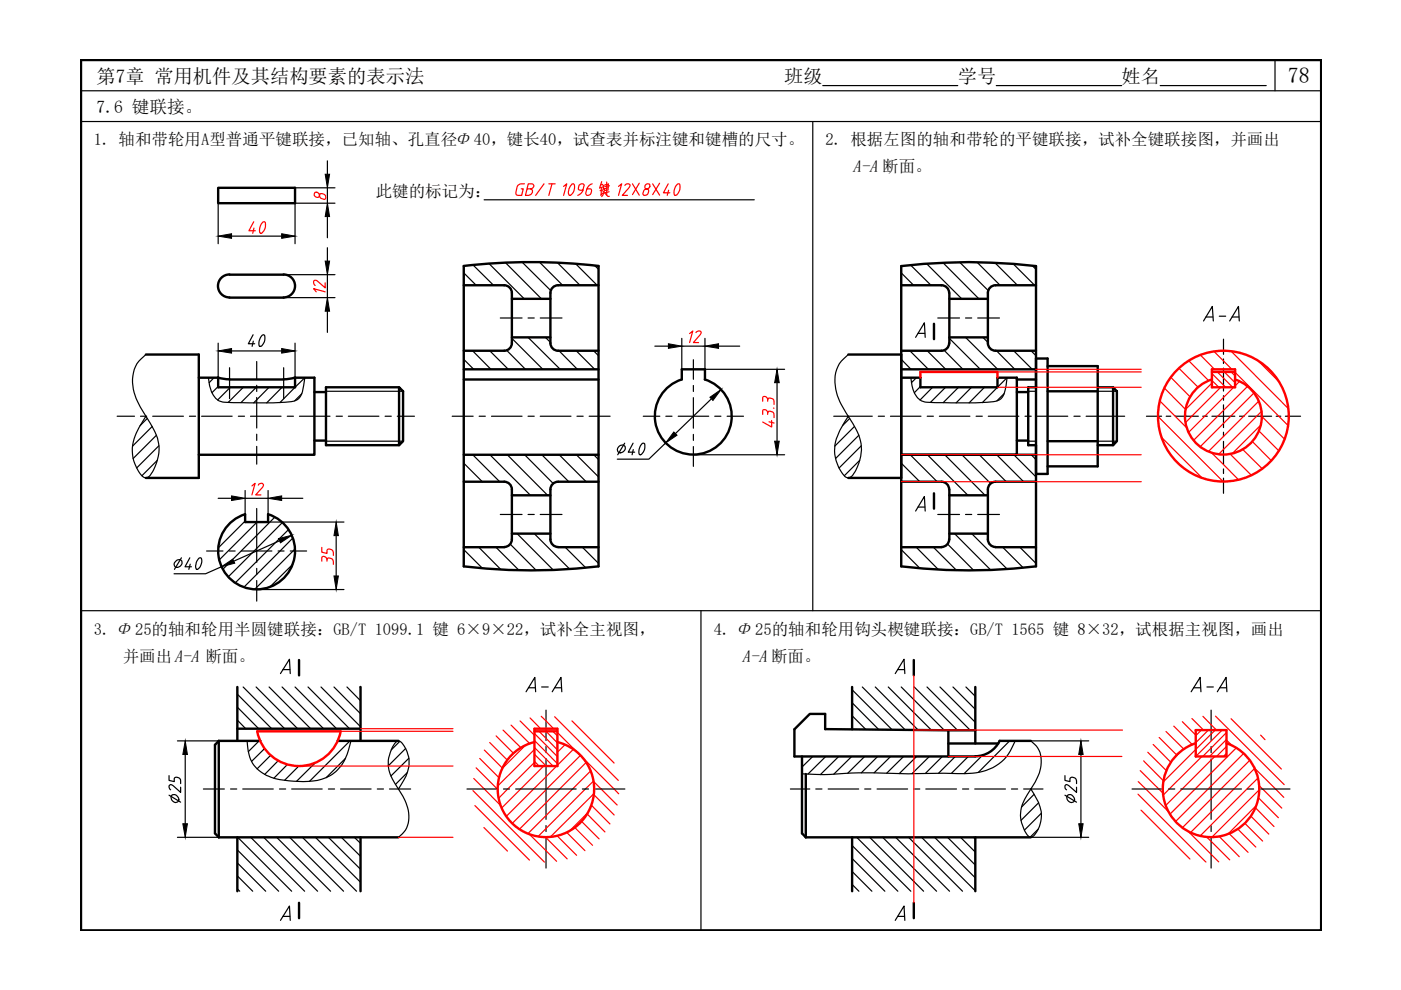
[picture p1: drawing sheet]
<svg xmlns="http://www.w3.org/2000/svg" width="297mm" height="210mm" viewBox="0 0 297 210" stroke-linecap="round" stroke-linejoin="round" font-family="sans-serif">
<!-- layer: 0 -->
<path d="M17.2 12.7h262.9v184.6h-262.9z" fill="none" stroke="#000" stroke-width=".51"/>
<path d="M17.2 19.2h262.9M174.4 18.1h28.7M211.2 18.1h26.6M246 18.1h22.5M270.3 12.7v6.5M17.2 25.8h262.9M172.3 25.8v103.7M17.2 129.5h262.9M148.6 129.5v67.8" fill="none" stroke="#000" stroke-width=".25"/>
<g fill="none" stroke="#000" stroke-width=".51">
<path d="M46.3 39.8h16.3v3.3h-16.3zM48.6 58.2a2.43 2.43 0 0 0-2.4 2.4 2.43 2.43 0 0 0 2.4 2.5M48.7 58.2h11.4M60.1 58.2a2.43 2.43 0 0 1 2.5 2.4 2.43 2.43 0 0 1-2.5 2.5M98.3 56.4a125.5 125.5 0 0 1 28.6 0v63.7a121 121 0 0 1-28.6 0zM191.1 56.4a121 121 0 0 1 28.6 0v25.7h-1.7v12.3h1.7v25.7a121 121 0 0 1-28.6 0zM30.9 75.2h11.2v26.1h-11.2M48.7 63.1h11.4M98.3 60.5h8.6a1.63 1.63 0 0 1 1.6 1.6v10.7M98.3 78.3h28.6M108.5 71.5h8.2M108.5 63.4h8.2"/>
<path d="M108.5 72.7a1.63 1.63 0 0 1-1.6 1.7h-8.6M116.7 72.7a1.63 1.63 0 0 0 1.6 1.7M118.3 60.5a1.63 1.63 0 0 0-1.6 1.6v10.7M118.3 60.5h8.6M118.3 74.4h8.6M179.9 75.2h11.2M191.1 60.5h8.5a1.63 1.63 0 0 1 1.6 1.6l.1 10.7M191.1 78.3h28.6M198 68.7v3.2M201.2 72.7a1.63 1.63 0 0 1-1.6 1.7h-8.5M201.3 71.5h8.2M201.3 63.4h8.2"/>
<path d="M209.5 72.7a1.63 1.63 0 0 0 1.6 1.7M211.1 60.5a1.63 1.63 0 0 0-1.6 1.6v10.7M211.1 60.5h8.6M211.1 74.4h8.6M219.7 76h2.4v24.5h-2.4zM222.1 77.6h10.6v21.3h-10.6M42.1 80.1h4.2v2h16.3v-2h4.1v16.3h-24.6M46.2 80l2.4 .4M48.7 80.5h11.4M62.6 80l-2.5 .4M66.7 83.1h2.4M66.7 93.4h2.4"/>
<path d="M84.6 82.1l.9 .9v10.5l-.9 .9zM84.6 82.1h-15.5v12.3h15.5M98.3 80.5h28.6M98.3 96.4h28.6M149.4 80.5a8.1 8.1 0 0 1 4.2 12.5 8.1 8.1 0 0 1-13.2 0 8.1 8.1 0 0 1 4.1-12.5l.1-2.2h4.9v2.2M191.1 80.1h4v2h16.4v-2h4.1v16.3h-24.5h28.6M215.6 83.1h2.4M215.6 93.4h2.4M215.6 80.5h4.1M222.1 83h10.6M222.1 93.5h10.6M232.7 94.4h3.3"/>
<path d="M232.7 82.1h3.3M236 82.1l.8 .9v10.5l-.8 .9zM52 109a8.1 8.1 0 0 0-4.2 12.6 8.1 8.1 0 0 0 13.2 0 8.1 8.1 0 0 0-4.1-12.6M52 109v1.7h4.8v-1.7M98.3 102.1h8.6a1.63 1.63 0 0 1 1.6 1.7v10.6M98.3 116h8.6M108.5 105h8.2M108.5 113.1h8.2M108.5 114.3a1.63 1.63 0 0 1-1.6 1.7M116.7 114.3a1.63 1.63 0 0 0 1.6 1.7M118.3 102.1a1.63 1.63 0 0 0-1.6 1.7v10.6M118.3 102.1h8.6"/>
<path d="M118.3 116h8.6M179.9 101.3h11.2M191.1 102.1h8.5a1.63 1.63 0 0 1 1.6 1.7l.1 10.6M191.1 116h8.5M198 104.6v3.3M201.2 114.3a1.63 1.63 0 0 1-1.6 1.7M201.3 105h8.2M201.3 113.1h8.2M209.5 114.3a1.63 1.63 0 0 0 1.6 1.7M211.1 102.1a1.63 1.63 0 0 0-1.6 1.7v10.6M211.1 102.1h8.6M211.1 116h8.6"/>
<path d="M63.4 139.9v3.3M193.7 139.9v3.3M46.4 157.1h8.8M46.4 157.1l-.8 .8v18.8l.8 .8M46.4 157.1v20.4M50.3 154.5h26.1M50.3 145.7v11.4M71.6 157.1h12.9M76.4 145.7v11.4M180.7 145.7v8.9M201.1 154.8v5.6M201.1 157.6h10.6"/>
<path d="M206.8 154.8l-31.9-.2v-3.2h-3.2l-3.3 3.2v5.8h38.4M206.8 145.7v11.9M211.9 157.1a5.7 5.7 0 0 1-5.1 3.2M211.9 157.1h6.7M46.4 177.5h38.1M50.3 177.5v11.5M76.4 177.5v11.5M170 160.4v16.3l.8 .8M170.8 177.5h47.8M170.8 164.1v13.4M180.7 177.5v11.5M206.8 177.5v11.5"/>
<path d="M63.4 191.4v3.3M193.7 191.4v3.3"/>
</g>
<g fill="none" stroke="#000" stroke-width=".25">
<path d="M62.6 39.8h8.4M69.4 34.1v2.8M46.3 43.1v8.6M49.1 50.1h10.6M60.1 58.2h10.9M69.4 45.9v4.5M69.4 52.5v2.9M71 43.1h-8.4v8.6M98.3 57.9l2.7 2.6M100.3 56.2l4.3 4.3M102.6 42.4h57.3M103.7 55.9l7.5 7.5"/>
<path d="M107.2 55.7l7.6 7.7M110.7 55.6l6.1 6M114.4 55.6l4.9 4.9M118.2 55.7l4.8 4.8M122.1 56l4.5 4.5M126.1 56.3l.8 .8M191.1 57.9l2.6 2.6M193.1 56.2l4.3 4.3M196.5 55.9l7.4 7.5M199.9 55.7l7.6 7.7M203.5 55.6l6 6M207.2 55.6l4.8 4.9"/>
<path d="M210.9 55.7l4.8 4.8M214.8 56l4.6 4.5M218.8 56.3l.9 .8M30.9 75.2a7.2 7.2 0 0 0-2.3 8.6l1.1 2.5 2.2 3.5a8.9 8.9 0 0 1-.4 11.3 1.17 1.17 0 0 1-1.8-.6 8.5 8.5 0 0 1-.2-9.9l1.4-2.3M46.3 72.8v7.3M49.1 74.4h10.6M60.1 63.1h10.9M62.6 72.8v7.3M69.4 66v4.5M98.3 76.2l2.1 2.1M100.2 74.4l3.9 3.9M103.8 74.4l4 3.9"/>
<path d="M107.4 74.3l4 4M108.5 71.7l6.6 6.6M112 71.5l6.8 6.8M115.6 71.5l1.1 1.1M118.5 74.4l3.9 3.9M122.2 74.4l3.9 3.9M125.8 74.4l1.1 1M138.8 73.4h2.9M144.6 71.7v6.6M149.5 71.7v6.6h16.9M152.3 73.4h4.5M179.9 75.2a6.9 6.9 0 0 0-2.5 8l.9 2.5 2.5 4.1a9 9 0 0 1-.4 11.3 1.14 1.14 0 0 1-1.7-.6 8.4 8.4 0 0 1-.3-9.9l1.5-2.3"/>
<path d="M191.1 76.2l2.1 2.1M192.9 74.4l3.9 3.9M194.1 71.5l1.9-3.1 .2 3.1M194.6 70.7h1.5M196.6 74.4l3.9 3.9M200.2 74.3l4 4M201.3 71.7l6.5 6.6M204.7 71.5l6.8 6.8M208.4 71.5l1.1 1.1M211.3 74.4l3.9 3.9M214.9 74.4l3.9 3.9M218.6 74.4l1.1 1"/>
<path d="M31.2 88.7l-1.5 1.5M32.3 90.4l-4.2 4.2M33.2 92.3l-5 4.9M33.3 97.6l-3.2 3.3M33.7 94.5l-4.7 4.7M44.2 80.1a6.2 6.2 0 0 0 1.9 4.6l1.1 .5 2.2 .2a76.9 76.9 0 0 0 12.8-.3 2.66 2.66 0 0 0 2-2.5l.4-2.5-5.3 5.3M45.4 80.1l-1 1M46.3 81.9l-1.4 1.4M48.8 82.1l-2.7 2.7M51.6 82.1l-3.2 3.2M54.3 82.1l-3.2 3.3M57.1 82.1l-3.3 3.3"/>
<path d="M59.8 82.1l-3.3 3.3M64 83.5l-1.5 1.5M69.1 93.5h16.4M69.1 83h16.4M98.3 98.2l4 3.9M100.2 96.4l5.7 5.7M103.9 96.4l8.6 8.6M107.6 96.4l8.5 8.6M111.2 96.4l6.1 6.1M114.9 96.4l5.7 5.7M118.6 96.4l5.7 5.7M122.2 96.4l4.7 4.7"/>
<path d="M125.9 96.4l1 1M141.1 93.9l-3.5 3.5h-6.7M147 96.4h19.4M150.8 84.6l-7.6 7.3M164.7 81.1v12.4M180.2 88.7l-1.6 1.5M181.2 90.4l-4.2 4.2M182.1 92.3l-4.9 4.9M182.3 97.6l-3.3 3.3M182.6 94.5l-4.7 4.7M191.1 98.2l3.9 3.9M193 96.4l5.7 5.7"/>
<path d="M193.1 80.1a6.2 6.2 0 0 0 1.9 4.6l1.1 .5 2.2 .2a76.9 76.9 0 0 0 12.8-.3 2.63 2.63 0 0 0 2-2.5l.4-2.5-5.2 5.3M194.3 80.1l-1.1 1M195.1 81.9l-1.2 1.4M196.6 96.4l8.6 8.6M197.7 82.1l-2.6 2.7M200.3 96.4l8.6 8.6M200.5 82.1l-3.2 3.2M203.2 82.1l-3.2 3.3M203.9 96.4l6.1 6.1M206 82.1l-3.3 3.3M207.6 96.4l5.7 5.7M208.7 82.1l-3.2 3.3"/>
<path d="M211.3 96.4l5.7 5.7M212.9 83.5l-1.5 1.5M215 96.4l4.7 4.7M218 93.5h1.7M218 83h1.7M218.6 96.4l1.1 1M232.7 93.5h4.1M232.7 83h4.1M46.3 105.6h2.8M48.9 110.8l-.5 .5M52 110.5l-5.7 5.7M52 104v5"/>
<path d="M54.5 110.7l-8 8M56.8 104v5M56.8 110.7h16.1M58.3 109.6l-11.1 11.1M59.3 114.7l-9.7 4.3M59.7 105.6h4.5M59.9 110.8l-11.5 11.5M61.2 112.3l-11.3 11.3M62.1 114.1l-10.4 10.4M62.1 119.6l-4.9 4.9M62.6 116.4l-8.6 8.6M98.3 116.5l4 4"/>
<path d="M98.3 101.9l.3 .2M101.5 116l4.7 4.8M105.1 116l4.9 4.9M108.2 115.4l5.5 5.5M108.5 104.7l.3 .3M109.6 113.1l7.7 7.7M113.3 113.1l7.5 7.5M119.8 116l4.4 4.4M123.5 116l3.4 3.5M191.1 116.5l4 4M191.1 101.9l.2 .2M194.1 108.4l1.9-3.1 .2 3.1"/>
<path d="M194.3 116l4.7 4.8M194.6 107.5h1.5M197.9 116l4.9 4.9M200.9 115.4l5.5 5.5M201.3 104.7l.2 .3M202.4 113.1l7.6 7.7M206 113.1l7.5 7.5M212.6 116l4.3 4.4M216.2 116l3.5 3.5M46.9 120.2l-3.3 1.5h-6.7M54.4 125h18.5M37.6 157.1h8.8"/>
<path d="M39.3 160v14.7M50.3 152.7l1.8 1.8M50.3 149.9l4.5 4.6M50.3 147.2l7.3 7.3M51.5 145.7l8.9 8.8M52.4 157.1a7.6 7.6 0 0 0 2.4 6.2 10.9 10.9 0 0 0 6.4 2.3 14.5 14.5 0 0 0 8.8-1.1 9.1 9.1 0 0 0 4.2-6.4l.2-1M54.3 145.7l8.8 8.8M54.9 157.1l-2.3 2.3M56.1 158.7l-2.8 2.7M57.1 145.7l8.8 8.8M59.5 142.8l1.9-3 .1 3M59.8 145.7l8.8 8.8"/>
<path d="M60 142h1.5M62.6 145.7l8.8 8.8M65.3 145.7l8.8 8.8M68.1 145.7l8.3 8.4M70.8 145.7l5.6 5.6M73.6 145.7l2.8 2.9M74.2 157.1l-8.6 8.6M76.3 145.7l.1 .1M84.8 157.2l-1.8 1.8M86 158.7l-3.7 3.7M180.7 154.5l.1 .2M180.7 151.8l2.9 2.9"/>
<path d="M180.7 149l5.6 5.7M180.7 146.2l8.4 8.5M182.8 145.7l9.1 9.1M185.6 145.7l9.1 9.1M188.3 145.7l9.2 9.1M189.8 142.8l1.9-3 .1 3M190.3 142h1.5M191.1 145.7l9.1 9.1M193.8 145.7l9.2 9.1M196.5 145.7l9.2 9.1M199.3 145.7l7.5 7.4M202 145.7l4.8 4.7"/>
<path d="M204.8 145.7l2 1.9M214.1 157.1l-6.7 6.7M215.3 157.1a9.8 9.8 0 0 1-4.8 5.7 14.5 14.5 0 0 1-7.4 1.2l-10.5 .1a136.6 136.6 0 0 0-18 .1l-4.6-.1M229.2 160v14.7M230.8 157.1h-12.2a5.9 5.9 0 0 1 1.3 7.7l-2.1 3.7a6.8 6.8 0 0 0 .5 8.9l.4 .1a5.1 5.1 0 0 0 2.1-4.4 8.7 8.7 0 0 0-1.7-4.9l-.5-.9M37.6 177.5h8.8M50.4 177.5l11.4 11.5M53.2 177.5l11.4 11.5M55.9 177.5l11.4 11.5M57.4 160.1l-2.9 2.9M58.7 177.5l11.4 11.5M59 161.3l-2.9 2.9"/>
<path d="M60.9 162.1l-2.8 2.9M61.4 177.5l11.4 11.5M63.4 162.4l-3 3M64.1 177.5l11.5 11.5M66.8 161.7l-3.9 4M66.9 177.5l9.5 9.6M69.6 177.5l6.8 6.8M72.4 177.5l4 4.1M73.3 160.8l-4.1 4.1M75.1 177.5l1.3 1.3M84.5 167.3a10 10 0 0 0 2.2-5.8 5.7 5.7 0 0 0-2-4.4h-.3a3.2 3.2 0 0 0-1.7 2.4 6.9 6.9 0 0 0 1 6.6l1.2 1.8a8 8 0 0 1 1.3 7.6l-.6 .9-1.1 1.1M86.3 163.8l-2.5 2.5"/>
<path d="M86.7 160.8l-3.8 3.7M172.3 160.4l-2.3 2.2M175.1 160.4l-3.8 3.7M177.8 160.4l-3.9 3.8M180.6 160.4l-3.8 3.8M180.7 179.3l9.7 9.7M181.6 177.5l11.5 11.5M183.3 160.4l-3.6 3.5M184.4 177.5l11.4 11.5M186.1 160.4l-3.5 3.5M187.1 177.5l11.5 11.5M188.8 160.4l-3.5 3.5"/>
<path d="M189.9 177.5l11.4 11.5M191.6 160.4l-3.6 3.5M192.6 177.5l11.5 11.5M194.3 160.4l-3.6 3.6M195.4 177.5l11.4 11.4M197 160.4l-3.6 3.6M198.1 177.5l8.7 8.6M199.8 160.4l-3.6 3.6M200.9 177.5l5.9 5.9M202.6 160.4l-3.6 3.5M203.7 177.5l3.1 3.2M205.3 160.4l-3.6 3.6"/>
<path d="M206.4 177.5l.4 .4M208.3 160.2l-3.9 3.8M218.6 177.5h12.2M219.2 168.4l-2.6 2.7M220.1 175.8l-1.7 1.7M220.2 170.2l-3.7 3.7M220.8 172.4l-3.6 3.6M50.3 188.5l.5 .5M50.3 185.7l3.3 3.3M50.3 183l6 6M50.3 180.2l8.8 8.8M59.5 195.1l1.9-3 .1 3"/>
<path d="M60 194.3h1.5M180.7 187.5l1.4 1.5M180.7 184.8l4.2 4.2M180.7 182l6.9 7M189.8 195.1l1.9-3 .1 3M190.3 194.3h1.5"/>
</g>
<g fill="none" stroke="#000" stroke-width=".25">
<path d="M48.7 78v6.5M54.4 76.7v3.7M60.1 78v6.5M106.1 67.4h4.6M112 67.4h1.3M114.5 67.4h4.7M147 76.3v4.1M198.8 67.4h4.6M204.7 67.4h1.3M207.3 67.4h4.6M259.4 71.9v3.2M259.4 76.1v1"/>
<path d="M259.4 78v4.9M24.8 88.3h3.7M29.8 88.3h1.3M32.4 88.3h6.5M40.2 88.3h1.3M42.7 88.3h6.5M50.5 88.3h1.3M53.1 88.3h6.5M54.4 81.7v1.3M54.4 84.3v6.4M54.4 92.1v1.3M54.4 94.6v3.8"/>
<path d="M60.9 88.3h1.3M63.5 88.3h6.5M71.3 88.3h1.3M73.9 88.3h6.4M81.6 88.3h1.4M84.2 88.3h3.7M95.9 88.3h4.4M101.6 88.3h1.3M104.2 88.3h6.5M112 88.3h1.3M114.5 88.3h6.6M122.3 88.3h1.3"/>
<path d="M124.9 88.3h4.5M136.4 88.3h3.5M141.2 88.3h1.3M143.8 88.3h6.5M147 81.7v1.3M147 84.3v6.5M147 92.1v1.3M147 94.7v4.2M151.5 88.3h1.4M154.2 88.3h3.4M176.8 88.3h8.1M186.2 88.3h1.3"/>
<path d="M188.8 88.3h6.5M196.6 88.3h1.3M199.2 88.3h6.4M207 88.3h1.3M209.5 88.3h6.5M217.3 88.3h1.3M219.9 88.3h6.5M227.7 88.3h1.3M230.3 88.3h8.1M243.1 88.3h3.2M247.3 88.3h.9M249.2 88.3h4.9"/>
<path d="M255 88.3h1M256.9 88.3h4.9M259.4 83.9v1M259.4 85.8v4.9M259.4 91.6v1M259.4 93.6v4.9M259.4 99.4v1M262.8 88.3h1M264.7 88.3h4.9M270.6 88.3h1M272.5 88.3h3.2M43.8 116.8h3.5"/>
<path d="M48.6 116.8h1.3M51.2 116.8h6.4M54.4 107.8v11.4M59 116.8h1.2M61.5 116.8h3.5M106.1 109.1h4.6M112 109.1h1.3M114.5 109.1h4.7M198.8 109.1h4.6M204.7 109.1h1.3M207.3 109.1h4.6M259.4 101.4v3.2"/>
<path d="M54.4 120.5v1.3M54.4 123.1v4.4M115.8 150.6v6.4M115.8 158.3v1.3M256.8 150.6v6.4M256.8 158.3v1.3M43.1 167.3h4.5M48.9 167.3h1.3M51.5 167.3h6.4M59.3 167.3h1.3M61.8 167.3h6.5M69.6 167.3h1.3"/>
<path d="M72.2 167.3h6.5M80 167.3h1.3M82.6 167.3h4.5M99 167.3h6.4M106.8 167.3h1.2M109.3 167.3h12.9M115.8 160.9v12.8M115.8 175v1.3M115.8 177.6v6.5M123.5 167.3h1.3M126.1 167.3h6.4M167.6 167.3h4.1"/>
<path d="M173 167.3h1.3M175.6 167.3h6.5M183.3 167.3h1.3M186 167.3h6.4M193.7 167.3h1.3M196.3 167.3h6.5M204.1 167.3h1.3M206.7 167.3h6.5M214.4 167.3h1.4M217 167.3h4.1M240 167.3h6.5M247.8 167.3h1.3"/>
<path d="M250.3 167.3h12.9M256.8 160.9v12.8M256.8 175v1.3M256.8 177.6v6.5M264.5 167.3h1.3M267.1 167.3h6.4"/>
</g>
<g fill="#000" stroke="#000" stroke-width=".21">
<path d="M68.9 36.9h1l-.5 2.9zM46.3 50.1l2.8-.5v.9zM59.7 49.6l2.9 .5-2.9 .4zM69.4 43.1l.5 2.8h-1zM68.9 55.4h1l-.5 2.8zM46.3 74.4l2.8-.5v1zM59.7 73.9l2.9 .5-2.9 .5zM69.4 63.1l.5 2.9h-1zM141.7 72.9l2.9 .5-2.9 .5zM149.5 73.4l2.8-.5v1zM142.9 91.6l.6 .7-2.4 1.6zM150.5 84.2l2.4-1.6-1.7 2.3z"/>
<path d="M164.7 78.3l.5 2.8h-1zM164.2 93.5h1l-.5 2.9zM49.1 105.1l2.9 .5-2.9 .5zM46.9 120.2l2.4-1.6 .5 .8zM59 114.2l2.9-.7-2.4 1.6zM56.8 105.6l2.9-.5v1zM71.3 110.7l.4 2.9h-.9zM70.8 122.1h.9l-.4 2.9zM39.3 157.1l.4 2.9h-.9zM229.2 157.1l.4 2.9h-.9zM38.8 174.7h.9l-.4 2.8zM228.7 174.7h.9l-.4 2.8z"/>
</g>
<g fill="none" stroke="#f00" stroke-width=".51">
<path d="M256.9 78.3h5v3.8h-5zM256.9 78.9h5M195.1 80.1v-1.2h16.4v1.2M256.9 80.5a8.1 8.1 0 0 0-4.1 12.5 8.1 8.1 0 0 0 13.2 0 8.1 8.1 0 0 0-4.2-12.5M72.2 155.1h-17.7a9 9 0 0 0 8.9 7.3 9 9 0 0 0 8.8-7.3M113.3 157.3a10.2 10.2 0 0 0-6 15.8 10.2 10.2 0 0 0 16.9 0 10.2 10.2 0 0 0-6-15.8M113.3 154.5h4.9v7.9h-4.9zM113.3 155.1h4.9M253.5 157.6a10.2 10.2 0 0 0-5 15.7 10.2 10.2 0 0 0 16.5 0 10.2 10.2 0 0 0-5-15.7M253.5 154.8h6.5v5.6h-6.5z"/>
<circle cx="259.4" cy="88.2" r="13.9"/>
</g>
<g fill="none" stroke="#f00" stroke-width=".25">
<path d="M111.2 39a1.27 1.27 0 0 0-1.6 .7l-.2 1.1 .1 .5 1.1 .1 .3-1.4h-.4M115.3 39l-1.7 2.4M116.4 39h1.3M117 39l-.6 2.4M119.5 39.5l.7-.5-.7 2.4M121.3 39h.3a1.81 1.81 0 0 1-.8 2.4 1.62 1.62 0 0 1 .3-2.2zM125.5 39a2.03 2.03 0 0 0-1.2 2.3 .62 .62 0 0 0 1-.3v-.9l-.8-.1M127.5 39.8v1.5M127.6 38.5l-.5 1.4M127.7 39.7l-.4 .1M127.8 39.1l-.4 .1M128 39.4h-.3"/>
<path d="M128 39.3l-.1 .8M128.2 39.9l-.2 .9-.4 .9M128.6 38.6v2.8M128.9 39.1l-.6 .1M129 39l-.1 .9M129 39.9h-.7M129.2 39.4l-.9 .1M131.1 39.5l.7-.5-.7 2.4M132.5 39.3a.52 .52 0 0 1 .7-.4 .52 .52 0 0 1 .2 .9l-1.5 1.6h1.1M134.1 39l1.4 2.4M135.5 38.8l-1.4 2.5M137 39.1a.54 .54 0 0 0-.3 .7 .54 .54 0 0 0 .6 .3 .75 .75 0 0 1 0 1 .75 .75 0 0 1-.9 .2 .89 .89 0 0 1 .9-1.3 .54 .54 0 0 0 .5-.4 .54 .54 0 0 0-.4-.6z"/>
<path d="M138.4 39l1.5 2.4M139.9 38.8l-1.5 2.5M141.7 39l-1 1.9h1.3M143.5 39.2l.5-.2a1.87 1.87 0 0 1-.8 2.4l-.2-.1a2.18 2.18 0 0 1 .5-2.1zM111.8 40l1.1-.1 .3-.6-.2-.3h-1l-.6 2.4a1.33 1.33 0 0 0 1.5-.6v-.4l-.4-.4M123.6 40.3h-.6l-.4-.2 .2-.8a.66 .66 0 0 1 1.1-.1v.2a2.17 2.17 0 0 1-1.4 2M127.7 40.3l-.5 .1M127.7 41l-.3 .4M127.8 40.5l1.1 1.1h.3M128.2 40l-.4 .1M129 40.2l-.7 .2M129.1 40.7l-.8 .1"/>
<path d="M141.8 40.3l-.3 1.1M211.5 78.9h30.5M219.7 78.3h22.3M248.2 80l4.1 4.1M250 78.1l4 4M252 76.5l4.3 4.2M254.5 75.3l3 3M256.9 79.2l3 2.9M257.4 74.5l3.8 3.8M258.1 78.9l3.3 3.2M259.6 78.9l2.3 2.2M261 74.5l12.2 12.1"/>
<path d="M261 78.9l.9 .8M261.9 78.9l11.2 11.3M266.6 76.4l4.7 4.6M191.1 96.4h50.9M211.5 82.1h30.5M245.5 88.3l13.9 13.8M245.9 85l5.7 5.7M246.2 92.7l8.8 8.7M256.9 96l5.7 5.8M256.9 82.1h.1M256.9 81.2l-5.5 5.6-4.5-4.5M256.9 80.7l1.5 1.4"/>
<path d="M258.8 82.1l-7.4 7.5M260.8 96.3l4.5 4.5M261.6 82.1l-9.6 9.6M262.8 80.8l-.9 1M263.5 95.3l4.2 4.1M264.5 81.9l-11.4 11.5M265.5 93.6l4.1 4.1M265.9 83.3l-11.4 11.4M266.9 85l-10.7 10.7M266.9 91.4l4.3 4.2M267.4 90.1l-6.2 6.1M267.5 87.2l-9.2 9.1"/>
<path d="M267.6 88.3l4.8 4.9M191.1 102.1h50.9M72.2 155.1h23.8M76.4 154.5h19.6M103.8 157.4l3.8 3.8M105.2 156l3.7 3.8M106.7 154.8l3.8 3.8M108.4 153.7l3.9 4M110.3 152.9l3 3M111.3 158.1l-4.8 4.8-3.8-3.9M112.4 152.2l2.2 2.3M113.3 159.9l2.5 2.5"/>
<path d="M113.3 158.5l3.9 3.9M113.3 157l4.9 4.9M113.3 155.5l4.9 4.9M113.3 158.9l-7.7 7.7M114.3 155.1l3.9 3.9M114.8 151.9l2.6 2.6M115.8 155.1l2.4 2.4M117.2 155.1l1 .9M117.6 152l13.5 13.5M118.2 155.3l13 13M119.7 157.9l-1.5 1.6M121.3 152.9l8.9 8.9"/>
<path d="M121.5 158.9l-3.3 3.3M193.7 143.2v48.2M193.7 154.8h44.3M243.4 159.5l3.9 3.9M244.5 157.8l3.8 3.9M245.8 156.4l3.7 3.7M247.2 155.1l3.8 3.8M248.9 154l3.9 3.9M250 159.6l-.9 1M250.7 153l2.8 2.9M252.7 152.3l2.5 2.5M254.7 154.8l-1.2 1.2"/>
<path d="M255 151.9l2.9 2.9M256.2 154.8l-2.7 2.7M257.7 154.8l-11 10.9M257.7 151.8l14.6 14.6M259.1 154.8l-5.6 5.6M260 155.3l-5 5.1M260 156.8l-3.5 3.6M260 156.9l1.3 1.2M260 158.3l-2.1 2.1M260 159.7l-.6 .7M260.3 157.7l-.3 .2M261 152.4l10.7 10.7"/>
<path d="M262.1 158.6l-14 14M263.7 159.8l-14.5 14.4M267.3 155.9l.9 .9M63.4 162.4h32.6M84.5 177.5h11.5M100.3 167.6l15.1 15.2M100.4 165l5.7 5.8M100.7 170.8l11.6 11.6M101 162.8l4.5 4.6M101.7 160.8l4.1 4.1M102.6 175.5l5 5M112.3 176.9l5.7 5.7"/>
<path d="M113.3 161.7l-7.6 7.5M113.3 161.4l1 1M115.3 162.4l-8.9 8.9M115.6 177.5l4.7 4.6M118 162.4l-10.7 10.7M118.1 177.2l4.1 4.1M120.2 176.5l3.8 3.9M121.9 175.5l3.7 3.7M123 160.2l-14.4 14.4M123.3 174.1l3.7 3.8M124.3 161.7l-14.2 14.1M124.5 172.6l3.8 3.8"/>
<path d="M124.7 172.3l-4 3.9M125.2 163.5l-13.3 13.3M125.4 170.7l3.9 4M125.8 165.6l-11.7 11.8M125.8 165.7l5 5M125.9 168.5l4.3 4.3M125.9 168.3l-9.2 9.1M201.1 160.4h36.8M241.3 168.4l14.4 14.4M241.3 165.7l6.5 6.5M241.8 163.4l4.8 4.8M241.9 171.8l10.4 10.3"/>
<path d="M242.5 161.3l4.2 4.3M252 176.3l6.4 6.4M254.8 160.4l-8.1 8.2M255.8 177.5l4.9 4.8M257.6 160.4l-10.4 10.4M258.5 177.4l4.2 4.2M260.6 176.8l4 3.9M262.5 175.8l3.8 3.8M263.9 174.6l3.8 3.7M265 161.2l-14.3 14.3M265.2 173l3.8 3.9M265.9 162.8l6.3 6.3"/>
<path d="M266 162.9l-13.6 13.6M266.2 171.3l3.9 3.9M266.3 170.8l-6 6.1M266.7 165l-12.2 12.2M266.8 169.1l4.2 4.3M266.9 166.6l4.9 4.8M267 167.5l-10.1 10"/>
</g>
<g font-size="6.2">
<text x="254.4" y="69.1">A-A</text>
<text x="110.8" y="147.8">A-A</text>
<text x="251.5" y="147.8">A-A</text>
</g>
<g font-size="5.7" fill="#f00">
<text x="51.9" y="50.8">40</text>
<text x="65.6" y="63.1">12</text>
<text x="145.3" y="73.7">12</text>
<text x="165.5" y="91.7" transform="rotate(-90 165.5 91.7)">43.3</text>
<text x="52.6" y="106.2">12</text>
<text x="72" y="121" transform="rotate(-90 72 121)">35</text>
</g>
<g font-size="5.7">
<text x="51.9" y="74.8">40</text>
<text x="129.8" y="97.7">40</text>
<text x="36" y="122.1">40</text>
<text x="39.5" y="171.4" transform="rotate(-90 39.5 171.4)">25</text>
</g>
<text font-size="5.3" x="229.3" y="171.4" transform="rotate(-90 229.3 171.4)">25</text>
<text font-size="4.7" x="273" y="17.6">78</text>
<text font-size="4.4" fill="#f00" x="65.6" y="43.4">8</text>
<g font-size="4.1">
<text x="20.5" y="17.6">第7章 常用机件及其结构要素的表示法</text>
<text x="166.3" y="17.6">班级</text>
<text x="203.1" y="17.6">学号</text>
<text x="237.8" y="17.6">姓名</text>
</g>
<text font-size="3.7" x="20.5" y="23.9">7.6 键联接。</text>
<g font-size="3.6">
<text x="180.7" y="36.6">A-A 断面。</text>
<text x="157.3" y="140.3">A-A 断面。</text>
</g>
<g font-size="3.5">
<text x="19.9" y="30.8">1. 轴和带轮用A型普通平键联接，已知轴、孔直径Φ 40，键长40，试查表并标注键和键槽的尺寸。</text>
<text x="175" y="30.8">2. 根据左图的轴和带轮的平键联接，试补全键联接图，并画出</text>
<text x="79.7" y="41.9">此键的标记为：</text>
<text x="19.9" y="134.6">3. Φ 25的轴和轮用半圆键联接：GB/T 1099.1 键 6×9×22，试补全主视图，</text>
<text x="151.4" y="134.6">4. Φ 25的轴和轮用钩头楔键联接：GB/T 1565 键 8×32，试根据主视图，画出</text>
<text x="26" y="140.3">并画出A-A 断面。</text>
</g>
</svg>
